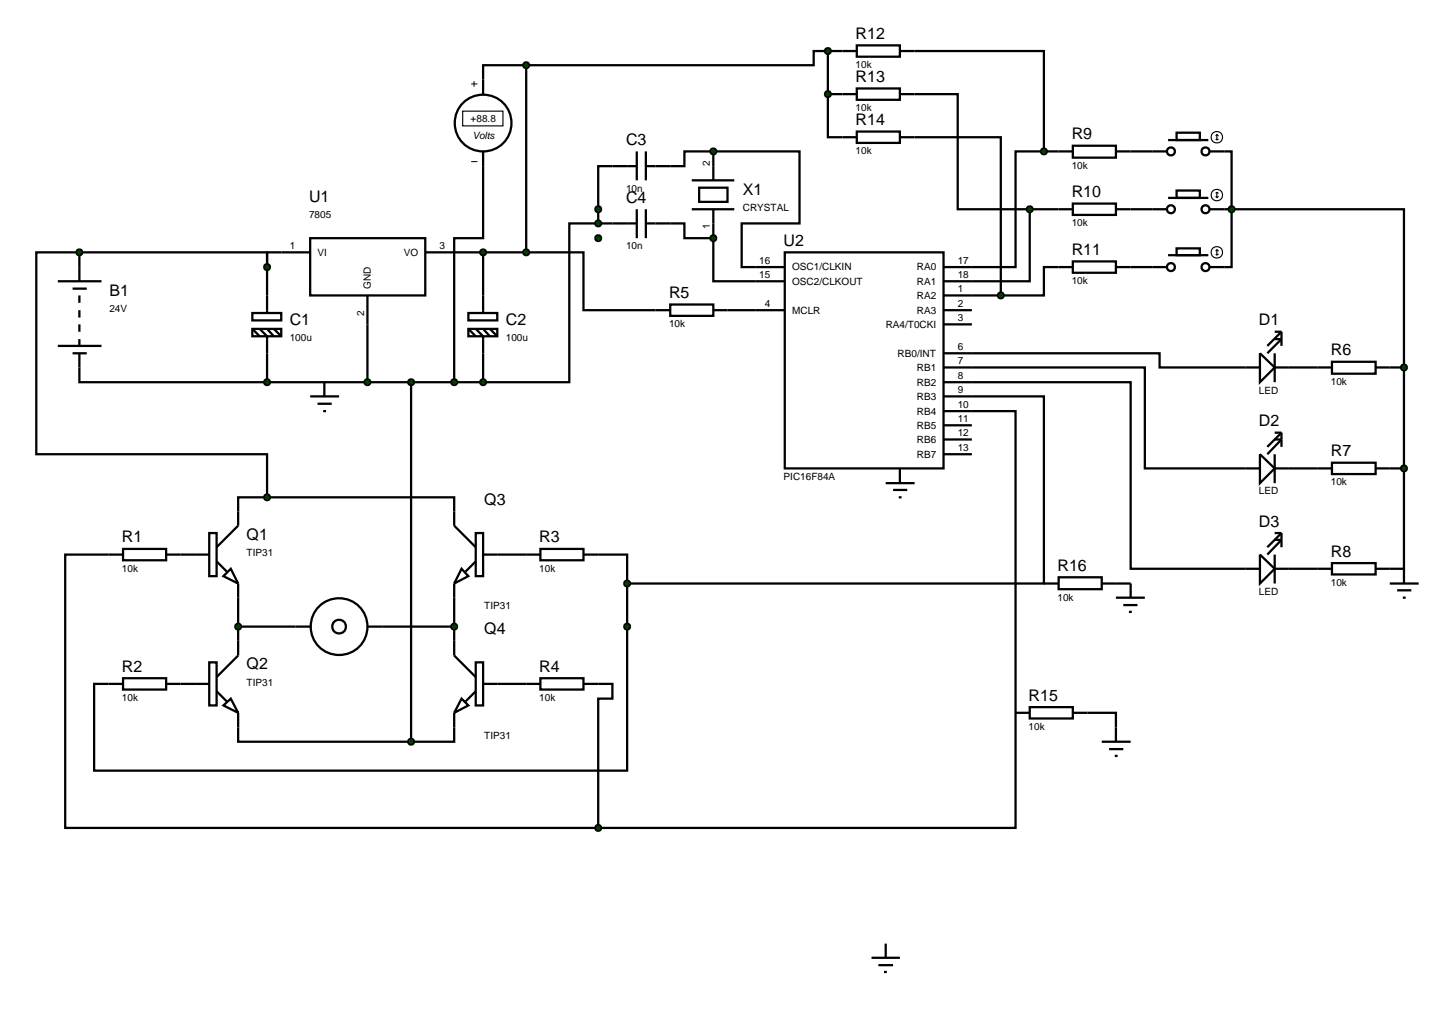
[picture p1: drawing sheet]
<svg xmlns="http://www.w3.org/2000/svg" width="257mm" height="180mm" viewBox="0 0 257 180" stroke-linecap="round" stroke-linejoin="round" font-family="sans-serif">
<g fill="none" stroke="#000" stroke-width=".4">
<path d="M92.8 11.5h-7.6v2.5M92.8 11.5v33M146 16.6v7.6h2.6M146 9h-2.5v2.5h-50.7M146 16.6h2.6M146 9h2.6M146 9v7.6M161.3 9h22.8v17.7M161.3 16.6h7.6v20.3h12.7M85.2 29.3v12.7h-5.1v25.4M105.5 39.4h-5.1v28h-15.2M105.5 39.4h2.5"/>
<path d="M108 29.3h-2.5v10.1M118.2 39.4h2.5v2.6h5.1M125.8 26.7h15.2v12.7h-10.2v7.7h2.5M125.8 26.7h-5.1v2.6h-2.5M125.8 26.7v2.6M125.8 39.4v2.6M161.3 24.2h15.2v27.9M181.6 36.9v12.7h-10.2M181.6 36.9h5.1M184.1 26.7h-5v20.4h-7.7M184.1 26.7h2.6M199.4 26.7h3.8"/>
<path d="M199.4 36.9h3.8M215.9 26.7h1.3v10.2M215.9 36.9h1.3M217.2 36.9v10.2h-1.3M217.2 36.9h30.4v27.9M10.2 49.6h7.7M12.8 50.9h2.5M14 44.5h33.1v2.6M14 44.5h-7.6v35.6h40.7v7.6M14 44.5v5.1M14 52.1v1.3M14 54.7v1.3"/>
<path d="M14 57.2v1.3M14 59.8v1.2M44.5 55.2h5.1v1.3h-5.1zM44.5 58h5.1v1.3h-5.1zM44.5 58l1.3 1.3M45.8 58l1.3 1.3v8.1M47.1 47.1v8.1M47.1 58l1.2 1.3M48.3 58l1.3 1.3M54.7 42h20.3v10.1h-20.3zM54.7 44.5h-7.6v2.6M64.8 52.1v15.3"/>
<path d="M75 44.5h17.8M82.6 55.2h5.1v1.3h-5.1zM82.6 58h5.1v1.3h-5.1zM82.6 58l1.3 1.3M83.9 58l1.3 1.3v8.1M85.2 44.5v10.7M85.2 58l1.2 1.3M86.4 58l1.3 1.3M92.8 44.5h10.1v10.2h12.7M125.8 42v7.6h7.5M128.3 54.7h5M171.4 52.1h5.1"/>
<path d="M186.7 47.1h-2.6v5h-7.6M199.4 47.1h3.8M10.2 61h7.7M12.8 62.3h2.5M14 62.3v5.1h33.1M47.1 67.4h38.1M72.5 67.4v63.4M171.4 72.5h7.7v73.5h-73.6M171.4 62.3h33.1v2.5h15.2M171.4 64.8h30.5v17.8h17.8M171.4 67.4h28v32.9h20.3M171.4 69.9h12.7v33h-73.5"/>
<path d="M227.3 64.8h5.1M245.1 64.8h2.5M247.6 64.8v17.8M19.1 97.8h-7.6v48.2h94M31.8 97.8h2.6M47.1 87.7h-5.1v2.5M47.1 87.7h33v2.5M87.7 97.8h5.1M105.5 97.8h5.1v5.1M227.3 82.6h5.1M245.1 82.6h2.5M247.6 82.6v17.7h-2.5"/>
<path d="M42 110.5h10.1M42 105.4v7.6M67.4 110.5h12.7M80.1 105.4v7.6M110.6 102.9v33h-94v-15.3h2.5M196.8 102.9h2.6M227.3 100.3h5.1M31.8 120.6h2.6M42 128.3v2.5h30.5M80.1 128.3v2.5h-7.6M87.7 120.6h5.1M105.5 120.6h2.5v2.6h-2.5v22.8"/>
<path d="M191.8 125.7h5v2.6"/>
</g>
<g fill="#004000" stroke="#000" stroke-width=".4">
<path d="M46.7 46.8l.4-.2-.5 .5zM47.1 46.6l.4 .2 .1 .3zM47.1 47.6l.5-.5-.1 .3zM46.6 47.1l.5 .5-.3-.1z"/>
<path d="M64.4 67.1l.4-.2-.5 .5zM64.8 66.9l.4 .2 .1 .3zM64.8 67.9l.5-.5-.1 .3zM64.3 67.4l.5 .5-.4-.2z"/>
<path d="M46.7 67.1l.4-.2-.5 .5zM47.1 66.9l.4 .2 .1 .3zM47.1 67.9l.5-.5-.1 .3zM46.6 67.4l.5 .5-.3-.1z"/>
</g>
<g fill="#004000">
<path d="M47.1 46.6l.5 .5-.5 .5-.5-.5z"/>
<path d="M64.3 67.4l.5-.5 .5 .5-.5 .5z"/>
<path d="M46.6 67.4l.5-.5 .5 .5-.5 .5z"/>
</g>
<g fill="none" stroke="#000" stroke-width=".4">
<path d="M19.1 97.8h2.6M21.7 96.8h7.6v2h-7.6zM29.3 97.8h2.5M34.4 97.8h2.5M36.9 94h1.3v7.6h-1.3zM38.2 99l1.8 1.8M42 90.2v2.5l-3.8 3.8M80.1 90.2v2.5l3.8 3.8M83.9 94h1.3v7.6h-1.3zM83.9 99l-1.8 1.8M85.2 97.8h2.5M92.8 97.8h2.5"/>
<path d="M95.3 96.8h7.6v2h-7.6zM102.9 97.8h2.6M21.7 119.6h7.6v2h-7.6zM36.9 116.8h1.3v7.6h-1.3zM39.4 101.6l1.3-1.3 1.3 2.6zM42 102.9v2.5M42 113v2.6l-3.8 3.8M80.1 102.9v2.5M80.1 113v2.6l3.8 3.8M81.4 100.3l1.2 1.3-2.5 1.3zM83.9 116.8h1.3v7.6h-1.3zM95.3 119.6h7.6v2h-7.6z"/>
<path d="M19.1 120.6h2.6M29.3 120.6h2.5M34.4 120.6h2.5M38.2 121.9l1.8 1.8M39.4 124.4l1.3-1.2 1.3 2.5zM42 125.7v2.6M80.1 125.7v2.6M81.4 123.2l1.2 1.2-2.5 1.3zM83.9 121.9l-1.8 1.8M85.2 120.6h2.5M92.8 120.6h2.5M102.9 120.6h2.6"/>
</g>
<g fill="#004000" stroke="#000" stroke-width=".4">
<path d="M46.7 87.4l.4-.2-.5 .5zM47.1 87.2l.4 .2 .1 .3zM47.6 87.7l-.1 .3-.4 .2zM46.6 87.7l.5 .5-.4-.2z"/>
<path d="M13.7 44.1l.3-.1-.5 .5zM14 44l.4 .2 .1 .3zM14 45l.5-.5-.1 .3zM13.5 44.5l.5 .5-.4-.2z"/>
<path d="M72.1 67.1l.4-.2-.5 .5zM72.5 66.9l.4 .2 .1 .3zM72.5 67.9l.5-.5-.1 .3zM72 67.4l.5 .5-.3-.1z"/>
<path d="M72.2 130.4l.3-.1-.5 .5zM72.5 130.3l.4 .2 .1 .3zM73 130.8l-.1 .3-.4 .2zM72 130.8l.5 .5-.3-.1z"/>
</g>
<g fill="#004000">
<path d="M46.6 87.7l.5-.5 .5 .5-.5 .5z"/>
<path d="M14 44l.5 .5-.5 .5-.5-.5z"/>
<path d="M72 67.4l.5-.5 .5 .5-.5 .5z"/>
<path d="M72 130.8l.5-.5 .5 .5-.5 .5z"/>
</g>
<g fill="none" stroke="#000" stroke-width=".4">
<path d="M85.2 14v2.6M85.2 26.7v2.6M108 29.3h4.3M108 39.4h4.3M112.3 26.7v5.1M112.3 36.9v5.1M113.9 26.7v5.1M113.9 36.9v5.1M113.9 29.3h4.3M113.9 39.4h4.3M115.6 54.7h2.6M118.2 53.7h7.6v2h-7.6z"/>
<path d="M125.8 54.7h2.5M133.3 47.1h5.1M133.3 49.6h5.1M133.3 54.7h5.1M138.4 44.5h28v38.1h-28zM166.4 47.1h5M166.4 49.6h5M166.4 52.1h5M166.4 54.7h5M166.4 57.2h5M166.4 62.3h5M166.4 64.8h5"/>
<path d="M166.4 67.4h5M166.4 69.9h5M166.4 72.5h5M166.4 75h5M166.4 77.5h5M166.4 80.1h5"/>
<circle cx="85.2" cy="21.7" r="5"/>
</g>
<path d="M83.1 14.8h1.1M83.6 14.3v1M83.1 28.5h1.1" fill="none" stroke="#000" stroke-width=".18"/>
<path d="M81.6 19.6h7.1v2.6h-7.1z" fill="none" stroke="#000" stroke-width=".2"/>
<path d="M84.8 44.2l.4-.2-.5 .5zM85.2 44l.4 .2 .1 .3zM85.2 45l.5-.5-.1 .3zM84.7 44.5l.5 .5-.3-.1z" fill="#004000" stroke="#000" stroke-width=".4"/>
<path d="M84.7 44.5l.5-.5 .5 .5-.5 .5z" fill="#004000"/>
<g fill="none" stroke="#000" stroke-width=".4">
<path d="M52.1 110.5h2.6M64.8 110.5h2.6"/>
<circle cx="59.8" cy="110.5" r="5"/>
<circle cx="59.8" cy="110.5" r="1.21"/>
</g>
<g fill="#004000" stroke="#000" stroke-width=".4">
<path d="M79.8 110.1l.3-.1-.5 .5zM80.1 110l.3 .1 .2 .4zM80.6 110.5l-.2 .4-.3 .1zM79.6 110.5l.5 .5-.4-.2z"/>
<path d="M41.7 110.1l.3-.1-.5 .5zM42 110l.3 .1 .2 .4zM42.5 110.5l-.2 .4-.3 .1zM41.5 110.5l.5 .5-.4-.2z"/>
<path d="M110.2 110.2l.4-.2-.5 .5zM110.6 110l.3 .1 .2 .4zM111.1 110.5l-.1 .3-.4 .2zM110.1 110.5l.5 .5-.4-.2z"/>
<path d="M105.2 145.6l.3-.1-.5 .5zM105.5 145.5l.3 .1 .2 .4zM106 146l-.2 .4-.3 .1zM105 146l.5 .5-.4-.2z"/>
</g>
<g fill="#004000">
<path d="M80.1 110l.5 .5-.5 .5-.5-.5z"/>
<path d="M42 110l.5 .5-.5 .5-.5-.5z"/>
<path d="M110.1 110.5l.5-.5 .5 .5-.5 .5z"/>
<path d="M105.5 145.5l.5 .5-.5 .5-.5-.5z"/>
</g>
<g fill="none" stroke="#000" stroke-width=".4">
<path d="M122 36.9h7.5M122 31.8h7.5M123.3 33.1h5v2.5h-5zM125.8 29.3v2.5M125.8 36.9v2.5M54.7 69.9h5.1M56 71.2h2.5M57 72.5h.5M57.2 67.4v2.5M156.2 85.2h5.1M157.5 86.4h2.5M158.5 87.7h.5"/>
<path d="M158.7 82.6v2.6M153.7 168.9h5M154.9 170.2h2.6M155.9 171.4h.5M156.2 166.4v2.5"/>
</g>
<g fill="#004000" stroke="#000" stroke-width=".4">
<path d="M125.4 26.4l.4-.2-.5 .5zM125.8 26.2l.3 .1 .2 .4zM125.8 27.2l.5-.5-.2 .4zM125.3 26.7l.5 .5-.3-.1z"/>
<path d="M125.4 41.7l.4-.2-.5 .5zM125.8 41.5l.3 .1 .2 .4zM125.8 42.5l.5-.5-.2 .4zM125.3 42l.5 .5-.3-.1z"/>
<path d="M105.2 36.5l.3-.1-.5 .5zM105.5 36.4l.3 .1 .2 .4zM106 36.9l-.2 .4-.3 .1zM105 36.9l.5 .5-.4-.2z"/>
<path d="M105.2 39l.3-.1-.5 .5zM105.5 38.9l.3 .1 .2 .4zM106 39.4l-.2 .4-.3 .1zM105 39.4l.5 .5-.4-.2z"/>
<path d="M105.2 41.6l.3-.1-.5 .5zM105.5 41.5l.3 .1 .2 .4zM106 42l-.2 .4-.3 .1zM105 42l.5 .5-.4-.2z"/>
<path d="M84.8 67.1l.4-.2-.5 .5zM85.2 66.9l.4 .2 .1 .3zM85.2 67.9l.5-.5-.1 .3zM84.7 67.4l.5 .5-.3-.1z"/>
<path d="M92.5 44.1l.3-.1-.5 .5zM92.8 44l.3 .1 .2 .4zM93.3 44.5l-.2 .4-.3 .1zM92.3 44.5l.5 .5-.4-.2z"/>
<path d="M79.7 67.1l.4-.2-.5 .5zM80.1 66.9l.3 .1 .2 .4zM80.1 67.9l.5-.5-.2 .4zM79.6 67.4l.5 .5-.4-.2z"/>
</g>
<g fill="#004000">
<path d="M125.3 26.7l.5-.5 .5 .5-.5 .5z"/>
<path d="M125.3 42l.5-.5 .5 .5-.5 .5z"/>
<path d="M105.5 36.4l.5 .5-.5 .5-.5-.5z"/>
<path d="M105 39.4l.5-.5 .5 .5-.5 .5z"/>
<path d="M105 42l.5-.5 .5 .5-.5 .5z"/>
<path d="M84.7 67.4l.5-.5 .5 .5-.5 .5z"/>
<path d="M92.8 44l.5 .5-.5 .5-.5-.5z"/>
<path d="M79.6 67.4l.5-.5 .5 .5-.5 .5z"/>
</g>
<g fill="none" stroke="#000" stroke-width=".4">
<path d="M203.2 26.7h2.5M203.2 36.9h2.5M206 24.7h7.1M206 34.9h7.1M207.5 23.4h4.1v1.3h-4.1zM207.5 33.6h4.1v1.3h-4.1zM213.3 26.7h2.6M213.3 36.9h2.6M203.2 47.1h2.5M206 45h7.1M207.5 43.8h4.1v1.2h-4.1zM213.3 47.1h2.6"/>
<path d="M224.8 59.8h1.2l-2.5 2.5M224.8 58.5h1.2M226 58.5l-2.5 2.5M226 58.5v2.5M219.7 64.8h2.5M222.2 62.3l2.6 2.5-2.6 2.6zM224.8 62.3v5.1M224.8 64.8h2.5M224.8 77.5h1.2l-2.5 2.6M224.8 76.3h1.2M226 76.3v2.5M226 76.3l-2.5 2.5"/>
<path d="M232.4 64.8h2.5M234.9 63.8h7.7v2.1h-7.7zM242.6 64.8h2.5M219.7 82.6h2.5M222.2 80.1l2.6 2.5-2.6 2.6zM222.2 97.8l2.6 2.5-2.6 2.6zM224.8 80.1v5.1M224.8 97.8v5.1M224.8 82.6h2.5M224.8 95.2h1.2l-2.5 2.6M224.8 94h1.2M226 94v2.5"/>
<path d="M226 94l-2.5 2.5M232.4 82.6h2.5M234.9 81.6h7.7v2h-7.7zM234.9 99.3h7.7v2h-7.7zM242.6 82.6h2.5M219.7 100.3h2.5M224.8 100.3h2.5M232.4 100.3h2.5M242.6 100.3h2.5"/>
<circle cx="206.5" cy="26.7" r=".7"/>
<circle cx="206.5" cy="36.9" r=".7"/>
<circle cx="212.6" cy="36.9" r=".7"/>
<circle cx="212.6" cy="26.7" r=".7"/>
<circle cx="206.5" cy="47.1" r=".7"/>
<circle cx="212.6" cy="47.1" r=".7"/>
</g>
<g fill="none" stroke="#000" stroke-width=".2">
<path d="M214.4 24.5l.2 .2M214.4 34.6l.2 .3M214.6 23.7v1M214.6 33.9v1M214.6 23.7l-.2 .3M214.6 23.7l.3 .3M214.6 33.9l-.2 .2M214.6 33.9l.3 .2M214.9 24.5l-.3 .2M214.9 34.6l-.3 .3M214.4 44.8l.2 .2M214.6 44v1"/>
<path d="M214.6 44l-.2 .3M214.6 44l.3 .3M214.9 44.8l-.3 .2"/>
<circle cx="214.6" cy="24.2" r="1.01"/>
<circle cx="214.6" cy="34.4" r="1.01"/>
<circle cx="214.6" cy="44.5" r="1.01"/>
</g>
<path d="M247.3 82.2l.3-.1-.5 .5zM247.6 82.1l.4 .2 .1 .3zM247.6 83.1l.5-.5-.2 .4zM247.1 82.6l.5 .5-.4-.2z" fill="#004000" stroke="#000" stroke-width=".4"/>
<path d="M247.6 82.1l.5 .5-.5 .5-.5-.5z" fill="#004000"/>
<g fill="none" stroke="#000" stroke-width=".4">
<path d="M148.6 9h2.5M148.6 16.6h2.5M151.1 8h7.6v2h-7.6zM151.1 15.6h7.6v2h-7.6zM158.7 9h2.6M158.7 16.6h2.6M148.6 24.2h2.5M151.1 23.2h7.6v2h-7.6zM158.7 24.2h2.6M186.7 26.7h2.5M186.7 36.9h2.5M189.2 25.7h7.6v2.1h-7.6z"/>
<path d="M189.2 35.9h7.6v2h-7.6zM196.8 26.7h2.6M196.8 36.9h2.6M186.7 47.1h2.5M189.2 46.1h7.6v2h-7.6zM196.8 47.1h2.6M245.1 102.9h5.1M246.4 104.1h2.5M247.4 105.4h.5M247.6 100.3v2.6"/>
</g>
<g fill="#004000" stroke="#000" stroke-width=".4">
<path d="M183.7 26.4l.4-.2-.5 .5zM184.1 26.2l.3 .1 .2 .4zM184.1 27.2l.5-.5-.2 .4zM183.6 26.7l.5 .5-.4-.2z"/>
<path d="M181.2 36.6l.4-.2-.5 .5zM181.6 36.4l.4 .2 .1 .3zM182.1 36.9l-.1 .3-.4 .2zM181.1 36.9l.5 .5-.4-.2z"/>
<path d="M176.2 51.7l.3-.1-.5 .5zM176.5 51.6l.3 .1 .2 .4zM176.5 52.6l.5-.5-.1 .3zM176 52.1l.5 .5-.4-.2z"/>
<path d="M145.7 16.2l.3-.1-.5 .5zM146 16.1l.3 .1 .2 .4zM146 17.1l.5-.5-.2 .4zM145.5 16.6l.5 .5-.4-.2z"/>
<path d="M92.4 11.2l.4-.2-.5 .5zM92.8 11l.3 .1 .2 .4zM93.3 11.5l-.2 .4-.3 .1zM92.3 11.5l.5 .5-.4-.2z"/>
<path d="M145.7 8.6l.3-.1-.5 .5zM146 8.5l.3 .1 .2 .4zM146 9.5l.5-.5-.2 .4zM145.5 9l.5 .5-.4-.2z"/>
<path d="M216.8 36.6l.4-.2-.5 .5zM217.2 36.4l.4 .2 .1 .3zM217.7 36.9l-.1 .3-.4 .2zM216.7 36.9l.5 .5-.4-.2z"/>
<path d="M247.2 64.5l.4-.2-.5 .5zM247.6 64.3l.3 .1 .2 .4zM247.6 65.3l.5-.5-.2 .4zM247.1 64.8l.5 .5-.4-.2z"/>
<path d="M110.2 102.6l.4-.2-.5 .5zM110.6 102.4l.3 .1 .2 .4zM111.1 102.9l-.2 .4-.3 .1zM110.1 102.9l.5 .5-.3-.1z"/>
</g>
<g fill="#004000">
<path d="M183.6 26.7l.5-.5 .5 .5-.5 .5z"/>
<path d="M181.1 36.9l.5-.5 .5 .5-.5 .5z"/>
<path d="M176.5 51.6l.5 .5-.5 .5-.5-.5z"/>
<path d="M145.5 16.6l.5-.5 .5 .5-.5 .5z"/>
<path d="M92.3 11.5l.5-.5 .5 .5-.5 .5z"/>
<path d="M146 8.5l.5 .5-.5 .5-.5-.5z"/>
<path d="M216.7 36.9l.5-.5 .5 .5-.5 .5z"/>
<path d="M247.1 64.8l.5-.5 .5 .5-.5 .5z"/>
<path d="M110.1 102.9l.5-.5 .5 .5-.5 .5z"/>
</g>
<g fill="none" stroke="#000" stroke-width=".4">
<path d="M184.1 102.9h2.6M186.7 101.8h7.6v2.1h-7.6zM194.3 102.9h2.5M196.8 105.4h5.1M198.1 106.7h2.5M199.1 107.9h.5M199.4 102.9v2.5M179.1 125.7h2.5M181.6 124.7h7.6v2h-7.6zM189.2 125.7h2.6M194.3 130.8h5.1M195.6 132.1h2.5"/>
<path d="M196.6 133.3h.5M196.8 128.3v2.5"/>
</g>
<g font-size="2.8">
<text x="150.9" y="6.9">R12</text>
<text x="150.9" y="14.5">R13</text>
<text x="150.9" y="22.1">R14</text>
<text x="110.4" y="25.6">C3</text>
<text x="189" y="24.6">R9</text>
<text x="54.5" y="35.7">U1</text>
<text x="110.4" y="35.8">C4</text>
<text x="131" y="34.4">X1</text>
<text x="189" y="34.8">R10</text>
<text x="138.2" y="43.4">U2</text>
<text x="189" y="45">R11</text>
<text x="19.3" y="52.2">B1</text>
<text x="118" y="52.6">R5</text>
<text x="51.1" y="57.3">C1</text>
<text x="89.2" y="57.3">C2</text>
<text x="222" y="57.4">D1</text>
<text x="234.7" y="62.7">R6</text>
<text x="222" y="75.2">D2</text>
<text x="234.7" y="80.5">R7</text>
<text x="85.4" y="89.1">Q3</text>
<text x="21.5" y="95.7">R1</text>
<text x="43.5" y="95.3">Q1</text>
<text x="95.1" y="95.7">R3</text>
<text x="222" y="92.9">D3</text>
<text x="186.5" y="100.7">R16</text>
<text x="234.7" y="98.2">R8</text>
<text x="85.4" y="111.9">Q4</text>
<text x="21.5" y="118.5">R2</text>
<text x="43.5" y="118.1">Q2</text>
<text x="95.1" y="118.5">R4</text>
<text x="181.4" y="123.6">R15</text>
</g>
<g font-size="1.8">
<text x="150.9" y="12">10k</text>
<text x="83" y="21.5">+88.8</text>
<text x="150.9" y="19.6">10k</text>
<text x="83.3" y="24.6">Volts</text>
<text x="125.2" y="29.3" transform="rotate(-90 125.2 29.3)">2</text>
<text x="150.9" y="27.2">10k</text>
<text x="189" y="29.8">10k</text>
<text x="110.4" y="33.8">10n</text>
<text x="54.5" y="38.5">7805</text>
<text x="125.2" y="40.4" transform="rotate(-90 125.2 40.4)">1</text>
<text x="131" y="37.2">CRYSTAL</text>
<text x="189" y="39.9">10k</text>
<text x="51.1" y="43.9">1</text>
<text x="56" y="45.1">VI</text>
<text x="71.2" y="45.1">VO</text>
<text x="77.5" y="43.9">3</text>
<text x="110.4" y="44">10n</text>
<text x="133.9" y="46.5">16</text>
<text x="139.7" y="47.7">OSC1/CLKIN</text>
<text x="161.7" y="47.7">RA0</text>
<text x="168.9" y="46.5">17</text>
<text x="65.4" y="50.9" transform="rotate(-90 65.4 50.9)">GND</text>
<text x="133.9" y="49">15</text>
<text x="139.7" y="50.2">OSC2/CLKOUT</text>
<text x="161.7" y="50.2">RA1</text>
<text x="161.7" y="52.7">RA2</text>
<text x="168.9" y="49">18</text>
<text x="168.9" y="51.5">1</text>
<text x="189" y="50.1">10k</text>
<text x="19.3" y="55">24V</text>
<text x="64.2" y="55.7" transform="rotate(-90 64.2 55.7)">2</text>
<text x="118" y="57.7">10k</text>
<text x="134.9" y="54.1">4</text>
<text x="139.7" y="55.3">MCLR</text>
<text x="156.2" y="57.8">RA4/T0CKI</text>
<text x="161.7" y="55.3">RA3</text>
<text x="168.9" y="54.1">2</text>
<text x="168.9" y="56.6">3</text>
<text x="51.1" y="60.1">100u</text>
<text x="89.2" y="60.1">100u</text>
<text x="158.3" y="62.9">RB0/INT</text>
<text x="161.7" y="65.4">RB1</text>
<text x="168.9" y="61.7">6</text>
<text x="168.9" y="64.2">7</text>
<text x="161.7" y="68">RB2</text>
<text x="161.7" y="70.5">RB3</text>
<text x="168.9" y="66.8">8</text>
<text x="168.9" y="69.3">9</text>
<text x="168.9" y="71.9">10</text>
<text x="222" y="69.4">LED</text>
<text x="234.7" y="67.9">10k</text>
<text x="161.7" y="73.1">RB4</text>
<text x="161.7" y="75.6">RB5</text>
<text x="168.9" y="74.4">11</text>
<text x="168.9" y="76.9">12</text>
<text x="161.7" y="78.1">RB6</text>
<text x="161.7" y="80.7">RB7</text>
<text x="168.9" y="79.5">13</text>
<text x="138.2" y="84.6">PIC16F84A</text>
<text x="222" y="87.2">LED</text>
<text x="234.7" y="85.6">10k</text>
<text x="21.5" y="100.8">10k</text>
<text x="43.5" y="98.1">TIP31</text>
<text x="95.1" y="100.8">10k</text>
<text x="85.4" y="107.4">TIP31</text>
<text x="186.5" y="105.9">10k</text>
<text x="222" y="104.9">LED</text>
<text x="234.7" y="103.3">10k</text>
<text x="21.5" y="123.6">10k</text>
<text x="43.5" y="121">TIP31</text>
<text x="95.1" y="123.6">10k</text>
<text x="85.4" y="130.3">TIP31</text>
<text x="181.4" y="128.7">10k</text>
</g>
</svg>
